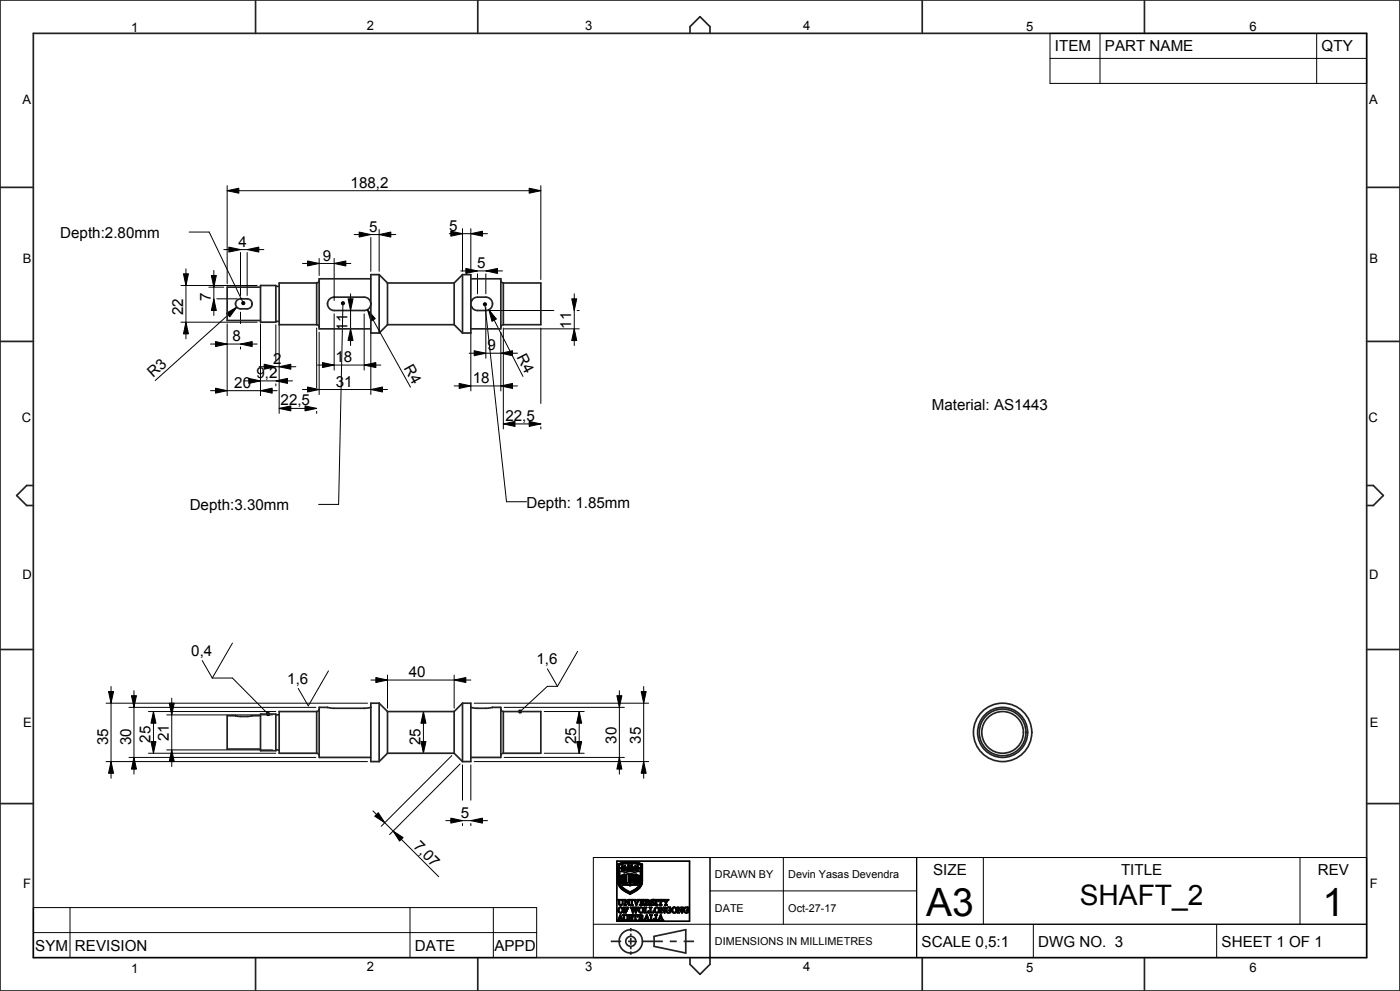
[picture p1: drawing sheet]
<svg xmlns="http://www.w3.org/2000/svg" width="420mm" height="297mm" viewBox="0 0 420 297" stroke-linecap="round" stroke-linejoin="round" font-family="sans-serif">
<g fill="none" stroke="#000" stroke-width=".51">
<path d="M185.1 258.1h21.8v18h-21.8zM185.3 259l1.5-.5 1.8-.2 2.2 .2 1.9 .5-.1 5.6-.3 1-.9 .9-2.4 1.4-1.8-.9-1.1-1-.7-1.6zM185.4 259.1l1.7-.5 2.1-.2 2 .2 1.4 .5v5.4l-.4 1.1-.9 .9-2.3 1.3-1.8-1-1.1-.9-.6-1.6zM185.6 259.2l1.5-.5 1.7-.1 2 .1 1.7 .5-.2 5.8-.8 1.2-1.9 1.2a1.1 1.1 0 0 1-1.6-.2l-1.6-1.1-.7-1.2zM185.8 259.3l1.4-.4 1.8-.1 1.8 .1 1.5 .4-.2 5.7-.9 1.2-2.1 1.3-2.2-1.3-1-1.2zM186.6 259.5l.4 .4 .5-.4-.2 .7 .3 .6-.5-.2-.6 .3 .2-.5-.5-.2 .5-.2zM186.7 259.6l.1 .4zM187.3 259.7l.1-.1-.2 .3zM188.4 259.2l.5 .1 .1 .4 .2-.4 .4-.1-.1 .6 .6 .2-.3 .3h-.5l-.3 .7-.3-.7-.7-.3 .6-.2zM188.6 259.4l.3 .3zM189.2 259.4h.3l-.3 .3zM189.5 259.9l.5 .1z"/>
<path d="M190.6 259.6l.3 .3zM191 259.9l-.5-.4v.4l.2 .3-.3 .6 .6-.2 .2 .3h.4l-.3-.5M191 259.9h.1M191 259.9l.4-.4v.6l.5 .1-.6 .2M191.4 259.6l-.2 .4zM185.4 269.6h.7l-.2 .2v1.1l.4 .3 .4-.3v-1l-.2-.3h.6l-.2 .2-.2 1.3-.5 .2-.5-.2-.1-1.3zM185.8 273.2h.1M185.9 272.1l.4-.1 .3 .3 .1 .8-.3 .4-.6-.3zM185.9 261.2l1.8 .2 1.4-.2 1.2 .2 1.8-.2v3.2l-.5 1.1-.9 .9-1.7 .9-1.9-1.1-.7-.7-.4-.9zM186.1 274.5v.1a.3 .3 0 0 1 .2 .3 .3 .3 0 0 1-.4 .3zM186.1 274.2l.9 1.6h-.8l.3-.1-.2-.5h-.5l-.2 .5 .2 .1h-.5zM186.3 260.2h.1"/>
<path d="M186.3 260.2l.3-.1zM186.3 264.5h.2zM186.3 262.6l.2 .1zM186.3 263.3l.4 .3-.2 .3-.3-.3zM186.3 262.4l.4 .2-.3 .4-.2-.3zM186.3 264.2l.4 .2-.3 .4-.2-.3zM186.7 260.6l.1-.1-.2 .3zM186.8 262.2h.2l-.1 2.9 2.1 .2 2.2-.2v-2.6l-.1 2.5-.1-2.8h.3v2.1a.68 .68 0 0 1-.1 .9 .68 .68 0 0 1-.9 0l-1.3 .2-2.2-.2zM186.8 274.2h.7l-.2 .2v1l.5 .4 .4-.4v-.9l-.3-.3h.6l-.2 .2-.2 1.3-.5 .2-.4-.2-.1-1.3zM186.9 260.5l.4-.3-.1 .2zM187.1 260.6h.1M187.1 271.9h1.3v.5l-.4-.4a.34 .34 0 0 0-.5 .3 .34 .34 0 0 0 .4 .4l.2-.3v.7l-.5-.3v.6l.2 .2h-.7l.2-.3v-1.2z"/>
<path d="M187.2 262.1l-.1 2.7zM187.3 269.6h.4l.9 1.3v-1l-.2-.3h.6l-.3 .3v1.4l-1.1-1.4v1.1l.3 .3h-.6l.2-.3v-1.1zM187.3 262l1.6 .1v.1l-.3-.1 .3 .2v.2l-.3-.1 .3 .2v.2l-.3-.1 .3 .3h-.3l.3 .3-.3-.1 .3 .2v.2l-.3-.1 .3 .2-.3 .1 .3 .3h-.3l.3 .1v.2l-.3-.1 .3 .4h-1.6zM187.4 264.1l.3 .1M187.4 264.1l.1 .1M187.4 262.8h.5zM187.4 264.4h.5zM187.4 263.9h.5zM187.4 262.5h.5zM187.4 263.6h.5zM187.4 263.1h.5zM187.4 262.2h.5z"/>
<path d="M187.5 264.2h.1M187.5 263.4h.3M187.5 260.2l.9 .8-.7-.3zM187.7 264.2h-.2M187.7 264.2h.2h-.4M187.8 263.3l-.3 .1M187.8 263.3h.1M187.8 263.3v.1M188.1 260l.4-.1zM188.7 263.5h.1M188.8 260.2l.5 .1-.4 .1zM188.8 274.3l.9-.1v.4l-.4-.3-.4 .2 .8 .7-.3 .6-.8 .1v-.5l.5 .4 .5-.3-.9-.6z"/>
<path d="M189.1 262.1l1.7-.1v2.6l-1.7 .1zM189.2 269.6h.7l-.2 .2v1.2l.2 .3h-.7l.2-.3v-1.2zM189.4 263l.9 .1zM189.4 262.2l.9 .1zM189.4 263.5l.9 .2zM189.4 262.7l.9 .1zM189.4 262.7h.1M189.4 263.8l.9 .1zM189.4 264l.9 .2zM189.4 263.8h.1M189.4 263.2l.8 .2M189.4 263.2v.1"/>
<path d="M189.4 262.4l.9 .2zM189.4 263.3l.9 .1M189.4 264.3l.9 .2zM190 274.2h1.3v.5l-.5-.4v1.4l.2 .1h-.8l.3-.1v-1.4l-.6 .4zM190.1 269.6h.7l-.2 .2 .4 1.2 .4-1.1-.2-.3h.6l-.8 1.7zM190.2 262.6h.1M190.2 264.4h.1M190.2 263.4h.1M190.3 272.5l-.5 1.1-.7-1.7h.7l-.2 .2 .3 1.1 .4-.9-.3-.4h.7l-.2 .2 .3 1.1 .1-.4M190.3 272.5h.1M190.3 272.5l.5 1.1 .7-1.7h-.6l.2 .2-.1 .6M190.4 260.2h.1l-.1 .4-.7 .4z"/>
<path d="M190.8 260.2l.3 .3zM190.8 260.2h.1M190.9 271.3h.1M190.9 262.1l.1 2.7zM190.9 260.1l.3 .3zM190.9 272.8h.1M191.1 265h.1M191.2 260.5l.3 .3zM191.3 260.4h.1M191.4 263.5l.4-.1a.25 .25 0 0 1 .1 .3 .25 .25 0 0 1-.3 .1l.1-.2zM191.4 264.4l.4-.1v.5h-.2l.1-.2zM191.4 262.6l.4-.2v.6h-.2l.1-.3z"/>
<path d="M191.4 260.1l.4 .1zM191.5 274.2l1.3 .2v.4l-.4 .2 .3 .2 .4 .7-.4-.1-.2-.6-.3-.1h-.2v.6l.3 .1h-.8l.3-.1v-1.3zM191.8 262.4h.1M191.9 269.6h1.3v.5l-.5-.4a.32 .32 0 0 0-.3 .3 .32 .32 0 0 0 .2 .4l.3-.3v.6l-.2-.2h-.3a.44 .44 0 0 0 .1 .5 .44 .44 0 0 0 .5 .1l.3-.3v.5h-1.4l.3-.5-.1-1zM192 272.1l.5-.1 .3 .3v.8l-.3 .4-.6-.4zM192 274.3l.5 .1v.5l-.5 .1zM193.3 271.9h.7l-.3 .2v1.4l.6-.1 .3-.4v.6h-1.4l.3-.2v-1.3zM193.7 271.1l-.2 .2h.7l-.2-.2M193.7 271.1v-1.3l-.2-.2 1 .1 .3 .4-.4 .3 .3 .2 .3 .7-.4-.1-.3-.7h-.4v.6M193.7 271.1h.1M193.9 269.7l.6 .1-.1 .5-.5 .1zM193.9 271.1h.1"/>
<path d="M194 274.5v.3a.24 .24 0 0 1 .1 .4 .24 .24 0 0 1-.4-.1zM194 274.2l.9 1.6h-.8l.2-.1-.1-.5h-.5l-.2 .5 .2 .1h-.5zM194.8 271.9h.7l-.2 .2v1.4l.5-.1 .3-.4a.5 .5 0 0 1-.2 .6 .5 .5 0 0 1-.6 0h-.5l.2-.4v-1.1zM194.9 274.2h.8l-.2 .2v1.4l.5-.1 .2-.4 .1 .5h-1.3l.2-.1v-1.3zM195.3 269.8l.9-.2v.5l-.4-.4-.4 .2 .8 .7-.2 .6-.8 .1v-.5l.5 .4 .4-.3-.9-.6zM196.4 274.2h.8l-.3 .2v1.3l.3 .1h-.8l.3-.1v-1.3zM196.5 269.6h.7l-.2 .2v1.2l.2 .3h-.7l.3-.2v-1.2zM196.8 272.1l.4-.1 .3 .3v.7l-.2 .5h-.4l-.3-.3zM197.5 269.6h.8a.4 .4 0 0 1 .5 .1 .4 .4 0 0 1 .1 .4l-.6-.4v1.4l.2 .2h-.7l.2-.2v-1.4l-.5 .4zM198 271.9a1.64 1.64 0 0 1 1.2 1.2l.1 .1v-1l-.3-.3h.7l-.3 .3v1.4l-1.1-1.4v1.1l.3 .3h-.6l.2-.5v-1zM198.1 274.5l.3 .7h-.5zM198.2 274.2l.8 1.6h-.7l.2-.1-.1-.5h-.5l-.2 .5 .2 .1h-.5z"/>
<path d="M199 269.6h.7l-.2 .2 .1 .3a.27 .27 0 0 0 .4 .2 .27 .27 0 0 0 .2-.4l-.2-.3h.6l-.7 1v.5l.3 .2h-.8l.3-.2v-.5zM200 272.1l1.1-.2v.5l-.4-.4-.4 .1-.3 .7 .2 .5 .4 .2 .3-.1v-.5l-.2-.1h.6l-.2 .7-.6 .1-.6-.3-.2-.6zM202 272.1l.4-.1 .3 .3 .1 .8-.4 .4-.6-.3zM203.2 271.9a1.51 1.51 0 0 1 1.3 1.2l.1-.9-.3-.3h.6l-.2 .3v1.4l-1.2-1.4 .1 1.1 .2 .3h-.6l.2-.7v-.8zM205.3 272.1l1.1-.2v.5l-.7-.4-.4 .8 .2 .5 .4 .2 .3-.1v-.5l-.3-.1h.7l-.2 .7-.6 .1-.6-.3-.2-.6z"/>
<circle cx="189" cy="260" r=".16"/>
<circle cx="186.2" cy="272.8" r=".83"/>
<circle cx="186.4" cy="263.6" r=".1"/>
<circle cx="187" cy="260.2" r=".17"/>
<circle cx="192.3" cy="272.8" r=".82"/>
<circle cx="197" cy="272.7" r=".82"/>
<circle cx="202.3" cy="272.7" r=".82"/>
</g>
<g fill="#000">
<path d="M68.2 57.2l3.5-.8v1.5zM158.8 56.4l3.5 .8-3.5 .7zM68.7 74l3.5 .8-3.5 .7zM74.2 74.8l3.5-.8v1.5zM92.3 78.2l3.5 .8-3.5 .7zM100.3 79l3.5-.8v1.5zM107.8 69.5l3.5 .8-3.5 .7zM113.8 70.3l3.5-.8v1.5zM135.3 69.3l3.5 .7-3.5 .8zM141.3 70l3.5-.7v1.5zM55 82.1h1.5l-.7 3.5zM55.8 96.6l.7 3.5h-1.5z"/>
<path d="M64.2 89.6l.7 3.5h-1.5zM63.4 82.6h1.5l-.7 3.5zM67.9 93.8l3.1-1.7-2.1 2.9zM72.5 90.6l.4-.2 .4 .1 .2 .3-.2 .4-.4 .1-.4-.2zM102.4 90.7l.4-.3 .4 .1 .2 .4-.2 .4-.4 .1-.4-.3zM104.4 89.6h1.5l-.7 3.5zM105.2 98.6l.7 3.5h-1.5zM110.2 92.8l2.4 2.7-1.3 .7zM139.8 80.4l3.5 .8-3.5 .7zM145.8 81.2l3.5-.8v1.5zM145 91l.4-.3 .4 .1 .2 .4-.2 .4-.4 .1-.4-.3zM146.7 92.8l2.2 2.8-1.3 .7z"/>
<path d="M171.5 89.6h1.5l-.7 3.5zM172.3 98.6l.7 3.5h-1.5zM64.7 116.3l3.5 .8-3.5 .7zM64.7 102.4l3.5 .7-3.5 .8zM72.2 103.1l3.5-.7v1.5zM78.2 117.1l3.5-.8v1.5zM74.7 113.4l3.5 .8-3.5 .7zM82.8 114.2l3.5-.8v1.5zM79.3 109.2l3.5 .7-3.5 .8zM83.8 109.9l3.5-.7v1.5zM92.3 116l3.5 .7-3.5 .8zM96.8 108.7l3.5 .7-3.5 .8z"/>
<path d="M109.3 109.4l3.5-.7v1.5zM111.3 116.7l3.5-.7v1.5zM137.8 114.9l3.5 .8-3.5 .7zM142.3 105.1l3.5 .8-3.5 .7zM150.3 115.7l3.5-.8v1.5zM150.3 105.9l3.5-.8v1.5zM83.8 122.4l3.5-.8v1.5zM91.5 121.6l3.5 .8-3.5 .7zM151 127l3.5-.7v1.5zM158.8 126.3l3.5 .7-3.5 .8zM32.6 207.2h1.5l-.8 3.5zM39.4 208.5h1.5l-.7 3.5z"/>
<path d="M46 213.2l.8 3.5h-1.5zM50.8 210.7h1.5l-.8 3.5zM80 213.8l.3-.3 .5 .1 .1 .4-.1 .4-.5 .1-.3-.3zM112.8 203.1l3.5 .7-3.5 .8zM127 213.2l.8 3.5h-1.5zM136.3 203.8l3.5-.7v1.5zM155.6 213l.3-.2 .5 .1 .1 .3-.1 .4-.5 .1-.3-.2zM173.8 213.2l.7 3.5h-1.5zM185.1 208.5h1.5l-.8 3.5zM192.4 207.2h1.5l-.8 3.5zM33.3 228.2l.8 3.5h-1.5zM40.2 227l.7 3.5h-1.5z"/>
<path d="M45.3 222.2h1.5l-.8 3.5zM51.5 224.7l.8 3.5h-1.5zM126.3 222.2h1.5l-.8 3.5zM173 222.2h1.5l-.7 3.5zM185.8 227l.8 3.5h-1.5zM193.1 228.2l.8 3.5h-1.5zM112.4 244.6l1.1-1 1.9 3zM117.9 249.1l3 1.9-1 1.1zM135.3 245.2l3.5 .7-3.5 .8zM141.3 245.9l3.5-.7v1.5z"/>
</g>
<g fill="none" stroke="#000" stroke-width=".3">
<path d="M315 10h95v15h-95zM315 17.5h95M330 10v15M395 10v15M68.2 57.2l3.5-.8v1.5zM68.2 55.7v29.4M68.2 57.2h94.1M158.8 56.4l3.5 .8-3.5 .7zM162.3 55.7v28.1M56.8 69.5h6l10 20.9M67.2 74.8h12M68.7 74l3.5 .8-3.5 .7z"/>
<path d="M72.2 75.7v12.9M74.2 74.8l3.5-.8v1.5zM74.2 75.7v12.9M90.8 79h14.5M92.3 78.2l3.5 .8-3.5 .7zM95.8 77.5v5.1M100.3 79l3.5-.8v1.5zM100.3 77.5v12.6M106.3 70.3h12.5M107.8 69.5l3.5 .8-3.5 .7zM111.3 71.2v10.1M113.8 70.3l3.5-.8v1.5z"/>
<path d="M113.8 68.8v12.5M134.8 70h11.5M135.3 69.3l3.5 .7-3.5 .8zM138.8 68.5v12.8M141.3 70l3.5-.7v1.5zM141.3 68.5v12.8M54.3 96.6h22.9M54.3 85.6h22.9M55 82.1h1.5l-.7 3.5zM55.8 96.6l.7 3.5h-1.5zM55.8 80.6v21M62.7 86.1h4.5"/>
<path d="M63.4 82.6h1.5l-.7 3.5zM64.2 89.6l.7 3.5h-1.5zM64.2 81.1v13.5M65 89.6h6.2M67.9 93.8l3.1-1.7-2.1 2.9zM68.2 97.1v21.5M71 92.1l-24.4 21.9M72.2 93.6v3.4M72.5 90.6l.4-.2 .4 .1 .2 .3-.2 .4-.4 .1-.4-.2zM78.2 97.1v21.5M82.8 97.3v10.7M83.8 97.3v26.6"/>
<path d="M95 98.3v18M95.8 99.6v18.6M100.3 94.1v16.8M102.4 90.7l.4-.3 .4 .1 .2 .4-.2 .4-.4 .1-.4-.3zM102.9 91.4l-1.3 59.8h-6M104.4 89.6h1.5l-.7 3.5zM105.2 98.6l.7 3.5h-1.5zM105.2 88.1v15.5M109.3 94.1v16.8M110.2 92.8l2.4 2.7-1.3 .7zM110.2 92.8l13 23.2M111.3 99.6v18.6"/>
<path d="M138.3 81.2h12.5M139.8 80.4l3.5 .8-3.5 .7zM141.3 99.6v17.6M143.3 82.1v6M145 91l.4-.3 .4 .1 .2 .4-.2 .4-.4 .1-.4-.3zM145.5 91.7l6.5 58.7h6M145.8 81.2l3.5-.8v1.5zM145.8 82.1v6M145.8 92.1v15.3M146.7 92.8l2.2 2.8-1.3 .7zM146.7 92.8l10.2 20M146.8 93.1h19.3"/>
<path d="M150.3 99.6v17.6M151 98.3v30.2M151.3 98.6h22.5M162.3 98.3v22.6M171.5 89.6h1.5l-.7 3.5zM172.3 98.6l.7 3.5h-1.5zM172.3 88.1v15.5M173.1 93.1h.7M63.2 117.1h20M63.2 103.1h14M64.7 116.3l3.5 .8-3.5 .7zM64.7 102.4l3.5 .7-3.5 .8z"/>
<path d="M72.2 103.1l3.5-.7v1.5zM72.2 104v.6M73.2 114.2h14.6M74.7 113.4l3.5 .8-3.5 .7zM77.8 109.9h11M78.2 117.1l3.5-.8v1.5zM79.3 109.2l3.5 .7-3.5 .8zM82.8 114.2l3.5-.8v1.5zM82.8 110.8v.6M82.8 115v.7M83.8 109.9l3.5-.7v1.5zM90.8 116.7h25.5"/>
<path d="M92.3 116l3.5 .7-3.5 .8zM95.3 109.4h19M96.8 108.7l3.5 .7-3.5 .8zM109.3 109.4l3.5-.7v1.5zM111.3 116.7l3.5-.7v1.5zM136.3 115.7h19M137.8 114.9l3.5 .8-3.5 .7zM140.8 105.9h14.5M142.3 105.1l3.5 .8-3.5 .7zM150.3 115.7l3.5-.8v1.5zM150.3 105.9l3.5-.8v1.5zM83.8 122.4l3.5-.8v1.5z"/>
<path d="M83.8 122.4h11.2M91.5 121.6l3.5 .8-3.5 .7zM95 123.3v.6M151 127l3.5-.7v1.5zM151 127h11.3M158.8 126.3l3.5 .7-3.5 .8zM162.3 127.9v.6M60.7 198l3 5.2M69.7 192.7l-6 10.5M173.3 195.2l-6.1 10.5M31.8 210.7h78.5M32.6 207.2h1.5l-.8 3.5z"/>
<path d="M33.3 205.7v27.5M38.7 212h56.1M39.4 208.5h1.5l-.7 3.5zM40.2 207v25M44.5 213.2h38.3M46 213.2l.8 3.5h-1.5zM46 213.2v12.5M50 214.2h31.8M50.8 210.7h1.5l-.8 3.5zM51.5 209.2v20.5M63.7 203.2h6l10.4 10.4M80 213.8l.3-.3 .5 .1 .1 .4-.1 .4-.5 .1-.3-.3z"/>
<path d="M98.5 201.1l-6 10.4-3-5.2M111.3 203.8h30M112.8 203.1l3.5 .7-3.5 .8zM116.3 202.3v9.9M127 213.2l.8 3.5h-1.5zM127 213.2v12.5M136.3 203.8l3.5-.7v1.5zM136.3 202.3v9.9M142.3 210.7h52.3M151.3 212h36M155.6 213l.3-.2 .5 .1 .1 .3-.1 .4-.5 .1-.3-.2zM163.3 213.2h12"/>
<path d="M164.2 200.5l3 5.2M167.2 205.7h-3l-7.8 7.2M173.8 213.2l.7 3.5h-1.5zM173.8 213.2v12.5M185.1 208.5h1.5l-.8 3.5zM185.8 207v25M192.4 207.2h1.5l-.8 3.5zM193.1 205.7v27.5M31.8 228.2h78.5M33.3 228.2l.8 3.5h-1.5zM38.7 227h56.1M40.2 227l.7 3.5h-1.5z"/>
<path d="M44.5 225.7h38.3M45.3 222.2h1.5l-.8 3.5zM50 224.7h31.8M51.5 224.7l.8 3.5h-1.5zM126.3 222.2h1.5l-.8 3.5zM135.5 226.5l-21.1 21.1M138 229l-21.1 21.1M138.8 229.2v10.6M141.3 229.2v10.6M142.3 228.2h52.3M151.3 227h36M163.3 225.7h12"/>
<path d="M173 222.2h1.5l-.7 3.5zM185.8 227l.8 3.5h-1.5zM193.1 228.2l.8 3.5h-1.5zM111.9 243l19.7 19.8M112.4 244.6l1.1-1 1.9 3zM117.9 249.1l3 1.9-1 1.1zM133.8 245.9h12.5M135.3 245.2l3.5 .7-3.5 .8zM138.8 246.8v.6M141.3 245.9l3.5-.7v1.5zM141.3 246.8v.6M178 257h232v30h-232z"/>
<path d="M213 257v30M235 257v20M275 257v30M295 257v20M390 257v20M10 272h151v15h-151zM10 279.5h151M21 272v15M123 272v15M148 272v15M178 277h232M213 267h62"/>
<path d="M310 277v10M365 277v10"/>
</g>
<g fill="none" stroke="#222226" stroke-width=".51">
<path d="M0 0h420v297h-420zM10 10h400v277h-400zM76.7 0v10M143.3 0v10M207 10v-2l3-3 3 3v2M276.7 0v10M343.3 0v10M0 56.2h10M410 56.2h10M71.3 89.8a5 5 0 0 1 3.3-.2 1.5 1.5 0 0 1 1 1.7 1.5 1.5 0 0 1-1.4 1.3h-2a1.5 1.5 0 0 1-1.5-1.1 1.5 1.5 0 0 1 .6-1.7zM83.8 97.3h11.2M83.8 84.8h11.2"/>
<path d="M95 97.3l.5 .2 .3 .6M95 84.8v12.5M95.8 84.1l-.3 .5-.5 .2M98.8 89.6l1.5-.5h9a2 2 0 0 1 2 2 2 2 0 0 1-2 2h-9a2 2 0 0 1-1.9-1.3 2 2 0 0 1 .4-2.2zM111.3 99.8h2.5M111.3 82.3h2.5M113.8 82.3v17.5M113.8 82.3l2.5 2.5M116.3 84.8v12.5M116.3 97.3h20M116.3 97.3l-2.5 2.5M116.3 84.8h20"/>
<path d="M136.3 84.8v12.5M136.3 97.3l2.5 2.5M138.8 82.3v17.5M138.8 99.8h2.5M138.8 82.3h2.5M138.8 82.3l-2.5 2.5M141.8 89.7l1-.6h3a2 2 0 0 1 2 2 2 2 0 0 1-2 2h-2.5a2 2 0 0 1-1.9-1.2 2 2 0 0 1 .4-2.2zM150.3 84.1l.2 .5 .5 .2M151 97.3l-.5 .2-.2 .6M151 84.8v12.5M151 97.3h11.3M151 84.8h11.3"/>
<path d="M0 102.3h10M410 102.3h10M10 145.5h-2l-3 3 3 3h2M410 145.5h2l3 3-3 3h-2M0 194.7h10M410 194.7h10M70.7 214.5l1.5 .2 3.4-.2M70.7 214.5h.1M95.8 212.5l-.3 .5-.5 .2v12.5l.5 .3 .3 .5M98.3 212l2 .3h9.2l1.7-.3M113.8 210.7l2.5 2.5v12.5l-2.5 2.5zM136.3 213.2l2.5-2.5v17.5l-2.5-2.5z"/>
<path d="M147.7 212l-1.9 .3h-3l-1.5-.3M150.3 212.5l.2 .5 .5 .2v12.5l-.5 .3-.2 .5M0 240.8h10M410 240.8h10M189.2 278.1v1M189.2 279.8v.7M76.7 287v10M143.3 287v10M183.2 282.1h3.2M188.4 282.1h2.1M189.2 281.1v2M189.2 283.8v.7"/>
<path d="M189.2 285.1v1M192.6 282.1h6.3M196.2 280.6l9.5-2v7l-9.5-2zM200.9 282.1h2.1M205.1 282.1h3.1M207 287v2l3 3 3-3v-2M276.7 287v10M343.3 287v10"/>
<circle cx="300.8" cy="219.5" r="7"/>
<circle cx="189.2" cy="282.1" r="3.5"/>
<circle cx="189.2" cy="282.1" r="1.5"/>
</g>
<!-- layer: 02___PRT_ALL_AXES -->
<g fill="none" stroke="#222226" stroke-width=".51">
<path d="M78.2 86.1h-10v10h10M78.2 85.6h4.6v11h-4.6zM82.8 96.3h1M82.8 85.8h1M83.8 84.8v12.5M111.3 83.6h-15.5v15h15.5M111.3 82.3v17.5M141.3 82.3v17.5M141.3 83.6h9v15h-9M162.3 84.8v12.5M70.7 214.5h-2.5v10h10M75.7 214.5h2.5"/>
<path d="M78.2 214h4.6v11h-4.6zM82.8 214.2h1M95 213.2h-11.2v12.5h11.2M98.3 212h-2.5v15h15.5M113.8 210.7h-2.5v17.5h2.5M116.3 213.2h20M138.8 210.7h2.5v17.5h-2.5M147.8 212h2.5v15h-9M151 213.2h11.3v12.5h-11.3M82.8 224.7h1M116.3 225.7h20"/>
<circle cx="300.8" cy="219.5" r="8.8"/>
<circle cx="300.8" cy="219.5" r="7.5"/>
<circle cx="300.8" cy="219.5" r="6.3"/>
</g>
<g font-size="11.7">
<text x="277.8" y="274.5">A3</text>
<text x="396.7" y="274.4">1</text>
</g>
<text font-size="8.5" x="324" y="271.3">SHAFT_2</text>
<g font-size="4.6">
<text x="316.5" y="15.3">ITEM</text>
<text x="331.5" y="15.3">PART NAME</text>
<text x="396.5" y="15.3">QTY</text>
<text x="105.2" y="56.3">188,2</text>
<text x="18.1" y="71.3">Depth:2.80mm</text>
<text x="110.8" y="69.4">5</text>
<text x="134.8" y="69.2">5</text>
<text x="71.6" y="73.9">4</text>
<text x="96.8" y="78.1">9</text>
<text x="143.2" y="80.3">5</text>
<text x="54.9" y="94.4" transform="rotate(-90 54.9 94.4)">22</text>
<text x="63.3" y="90.1" transform="rotate(-90 63.3 90.1)">7</text>
<text x="104.3" y="99.1" transform="rotate(-90 104.3 99.1)">11</text>
<text x="171.4" y="98.5" transform="rotate(-90 171.4 98.5)">11</text>
<text x="69.8" y="102.2">8</text>
<text x="146.3" y="105">9</text>
<text x="155" y="107.1" transform="rotate(63 155 107.1)">R4</text>
<text x="46" y="113.4" transform="rotate(-42 46 113.4)">R3</text>
<text x="76.9" y="113.3">9,2</text>
<text x="82" y="109">2</text>
<text x="100.6" y="108.5">18</text>
<text x="121" y="110.4" transform="rotate(61 121 110.4)">R4</text>
<text x="70.3" y="116.2">20</text>
<text x="100.7" y="115.9">31</text>
<text x="141.8" y="114.8">18</text>
<text x="84.2" y="121.5">22,5</text>
<text x="279.5" y="122.9">Material: AS1443</text>
<text x="151.6" y="126.2">22,5</text>
<text x="56.9" y="152.9">Depth:3.30mm</text>
<text x="158" y="152.1">Depth: 1.85mm</text>
<text x="57.4" y="196.6">0,4</text>
<text x="122.6" y="202.9">40</text>
<text x="160.9" y="199.1">1,6</text>
<text x="86.2" y="205">1,6</text>
<text x="32.4" y="223.3" transform="rotate(-90 32.4 223.3)">35</text>
<text x="39.3" y="223.4" transform="rotate(-90 39.3 223.4)">30</text>
<text x="45.2" y="222.6" transform="rotate(-90 45.2 222.6)">25</text>
<text x="50.6" y="222.2" transform="rotate(-90 50.6 222.2)">21</text>
<text x="126.2" y="223.4" transform="rotate(-90 126.2 223.4)">25</text>
<text x="172.9" y="223" transform="rotate(-90 172.9 223)">25</text>
<text x="184.9" y="222.9" transform="rotate(-90 184.9 222.9)">30</text>
<text x="192.2" y="222.8" transform="rotate(-90 192.2 222.8)">35</text>
<text x="138.3" y="245.1">5</text>
<text x="123.8" y="253.7" transform="rotate(45 123.8 253.7)">7,07</text>
<text x="279.9" y="262.3">SIZE</text>
<text x="336.3" y="262.3">TITLE</text>
<text x="395.3" y="262.3">REV</text>
<text x="10.6" y="285">SYM</text>
<text x="22.5" y="285">REVISION</text>
<text x="124.5" y="285">DATE</text>
<text x="148.3" y="285">APPD</text>
<text x="276.5" y="283.8">SCALE 0,5:1</text>
<text x="311.5" y="283.8">DWG NO. 3</text>
<text x="366.5" y="283.8">SHEET 1 OF 1</text>
</g>
<g font-size="3.9">
<text x="39.4" y="9.7">1</text>
<text x="110.1" y="9.1">2</text>
<text x="175.6" y="9.1">3</text>
<text x="240.9" y="9">4</text>
<text x="307.8" y="9.3">5</text>
<text x="374.8" y="9.3">6</text>
<text x="6.8" y="31.1">A</text>
<text x="410.8" y="31.1">A</text>
<text x="6.8" y="78.9">B</text>
<text x="410.8" y="78.9">B</text>
<text x="6.6" y="126.5">C</text>
<text x="410.6" y="126.5">C</text>
<text x="6.8" y="173.5">D</text>
<text x="410.8" y="173.5">D</text>
<text x="6.9" y="217.9">E</text>
<text x="410.9" y="217.9">E</text>
<text x="7" y="266.3">F</text>
<text x="411" y="266.3">F</text>
<text x="39.4" y="291.7">1</text>
<text x="110.1" y="291.1">2</text>
<text x="175.6" y="291.1">3</text>
<text x="240.9" y="291">4</text>
<text x="307.8" y="291.3">5</text>
<text x="374.8" y="291.3">6</text>
</g>
<g font-size="3.3">
<text x="214.5" y="263.3">DRAWN BY</text>
<text x="236.5" y="263.3">Devin Yasas Devendra</text>
<text x="214.5" y="273.3">DATE</text>
<text x="236.5" y="273.3">Oct-27-17</text>
<text x="214.5" y="283.3">DIMENSIONS IN MILLIMETRES</text>
</g>
</svg>
